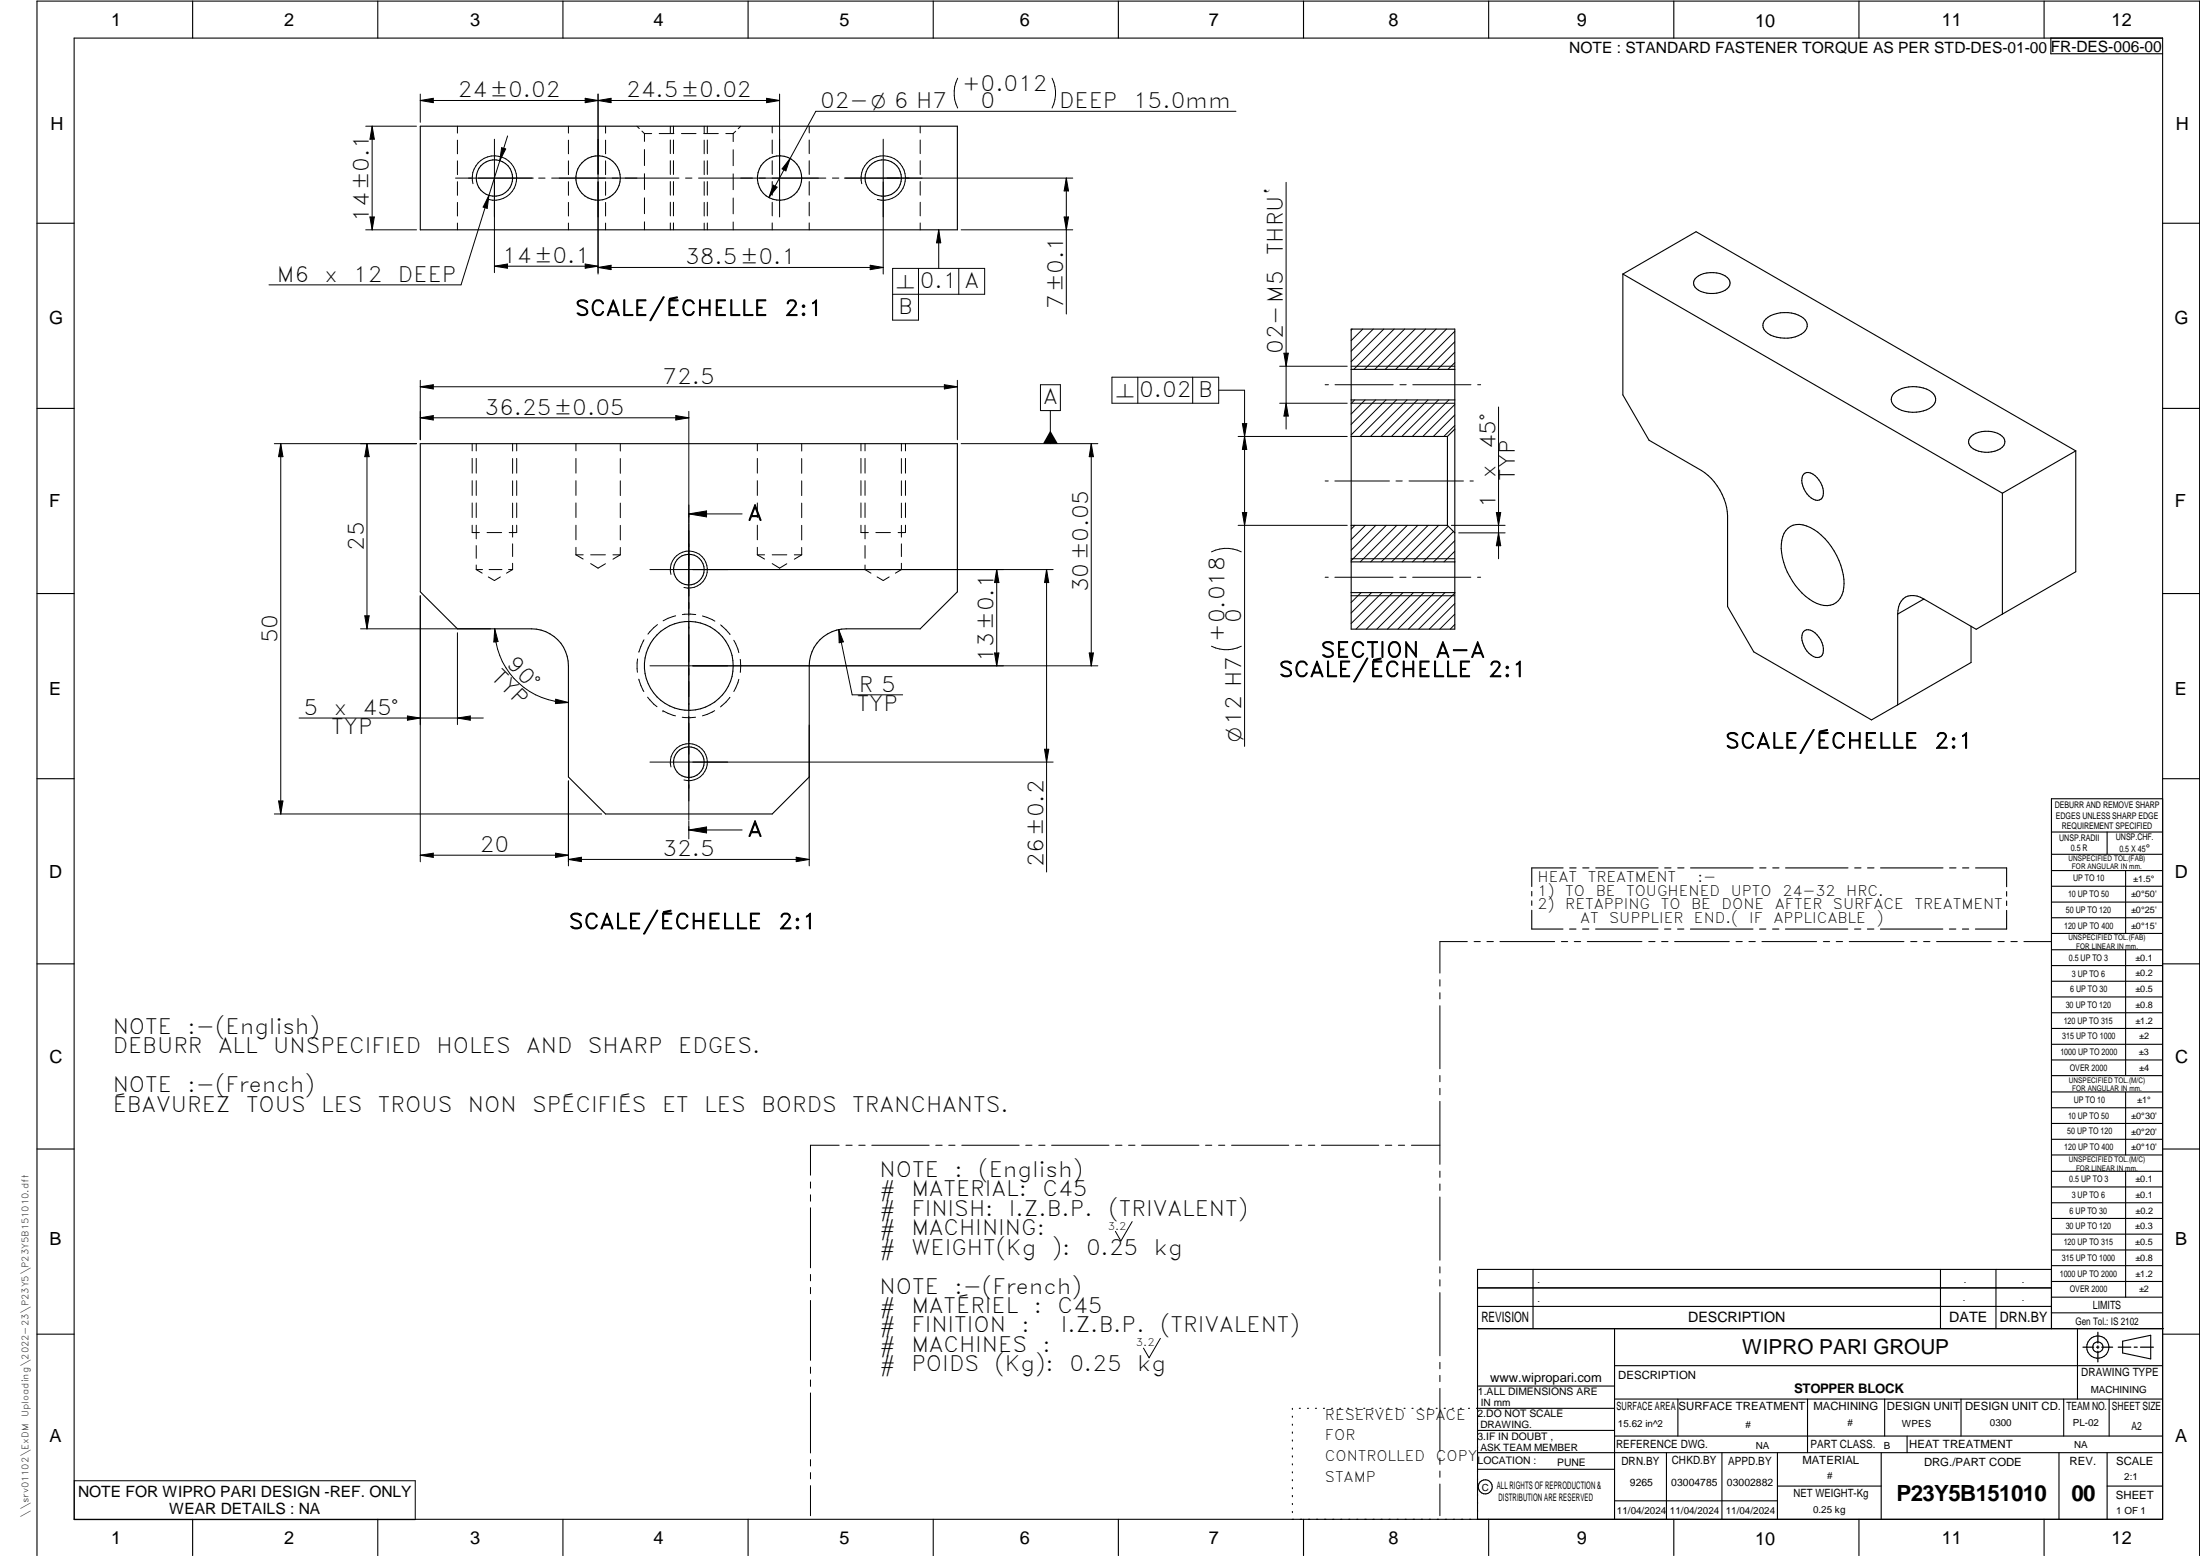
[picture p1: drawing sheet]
<svg xmlns="http://www.w3.org/2000/svg" width="594mm" height="420mm" viewBox="0 0 594 420" stroke-linecap="round" stroke-linejoin="round" font-family="sans-serif">
<g fill="none" stroke="#000" stroke-width=".3">
<path d="M20 10.3h564v400h-564zM52 .3v10M102 .3v10M152 .3v10M202 .3v10M252 .3v10M302 .3v10M352 .3v10M402 .3v10M452 .3v10M502 .3v10M552 .3v10"/>
<path d="M553.8 10.3v4.2h30.2M113.5 34.1h145v28h-145zM10 60.3h10M438.2 74v32.6l7.1 12.3 14.1 8.1a15.7 15.7 0 0 1 7.1 12.3v24.5l7.1 12.2 31.8 18.4 7-4.1M438.2 74l19.8-11.4 102.5 59.2M438.2 74l102.5 59.2M458.1 74.9a7 7 0 0 1 8.7 .5 2.02 2.02 0 0 1-.9 3 7.4 7.4 0 0 1-7.8-.5 1.86 1.86 0 0 1 0-3zM584 60.3h10M364.9 88.9h27.9v81h-27.9zM364.9 99.7h27.9M476.8 86.2a8.5 8.5 0 0 1 10.7 .2 2.44 2.44 0 0 1-1.1 3.9 8.9 8.9 0 0 1-9.6-.8 2.22 2.22 0 0 1 0-3.3zM10 110.3h10"/>
<path d="M113.5 119.8h145v40l-10 10h-20a10 10 0 0 0-10 10v30l-10 10h-45l-10-10v-30a10 10 0 0 0-10-10h-20l-10-10zM364.9 117.9h26M364.9 108h27.9M390.9 117.9v24M392.8 115.9l-1.9 2M511.5 106.2a8.5 8.5 0 0 1 10.7 .2 2.48 2.48 0 0 1-1.2 3.9 8.9 8.9 0 0 1-9.5-.7 2.26 2.26 0 0 1 0-3.4zM532.3 117.8a6.9 6.9 0 0 1 8.8 .5 2.23 2.23 0 0 1-1.7 3.2 6.8 6.8 0 0 1-7.5-1.2 1.81 1.81 0 0 1 .4-2.5zM584 110.3h10M487 128.1a2.2 2.2 0 0 1 3.1 .3 5.6 5.6 0 0 1 2 6 1.93 1.93 0 0 1-3 .1 6 6 0 0 1-2.4-6zM540.7 133.2v32.6M560.5 121.8l-19.8 11.4M560.5 121.8v32.6l-19.8 11.4"/>
<path d="M364.9 151.7h27.9M364.9 141.9h26M390.9 141.9l1.9 2M482.8 142.7a5.1 5.1 0 0 1 6.1-.2 18.2 18.2 0 0 1 9 16.2 4.8 4.8 0 0 1-7.3 4.2 18.2 18.2 0 0 1-9.6-16 6.4 6.4 0 0 1 1.8-4.2zM10 160.3h10M364.9 160h27.9M487 170.5a2.2 2.2 0 0 1 3.1 .4 5.6 5.6 0 0 1 2 6 1.97 1.97 0 0 1-3 0 6 6 0 0 1-2.4-5.9zM512.4 165.8v24.5M519.5 161.8a4.3 4.3 0 0 0-6.5 1.2l-.6 2.8M519.5 161.8l14.1 8.1 7.1-4.1M519.5 161.8l-7.1 4M532.3 169.1v9.8l-19.9 11.4"/>
<path d="M584 160.3h10M10 210.3h10M584 215.7h-30v143.1M584 210.3h10M422.1 234.4h-8.5v5M423.9 234.4h1.7M427.4 234.4h1.7M430.9 234.4h16.9M449.5 234.4h1.7M453 234.4h1.7M456.5 234.4h16.9M475.2 234.4h1.7"/>
<path d="M478.7 234.4h1.7M482.2 234.4h16.8M500.8 234.4h1.7M504.3 234.4h1.7M507.8 234.4h16.9M526.5 234.4h1.7M530 234.4h1.7M533.5 234.4h8.4v5M554 224.7h30M554 230.7h30M554 235.1h30M554 239.3h30"/>
<path d="M569 224.7v6M574 235.1v17M413.6 240.7v1.2M413.6 243.2v1.3M413.6 245.8v5.1h8.5M423.8 250.9h1.8M427.3 250.9h1.7M430.9 250.9h16.8M449.5 250.9h1.7M453 250.9h1.7M456.5 250.9h16.9M475.1 250.9h1.7"/>
<path d="M478.7 250.9h1.6M482.1 250.9h16.9M500.8 250.9h1.7M504.3 250.9h1.7M507.8 250.9h16.8M526.4 250.9h1.7M529.9 250.9h1.7M541.9 245.8v5.1h-8.5M541.9 240.7v1.3M541.9 243.3v1.2M554 243.6h30M554 247.8h30"/>
<path d="M554 252.1h30M554 256.5h30M574 256.5v33.9M10 260.3h10M554 260.7h30M554 265h30M554 269.2h30M554 273.5h30M554 277.7h30M584 260.3h10M554 282h30M554 286.2h30"/>
<path d="M554 290.4h30M554 294.9h30M554 299.1h30M574 294.9v17M10 310.3h10M554 303.4h30M554 307.6h30M554 311.9h30M554 316.3h30M574 316.3v34M584 310.3h10M554 320.5h30"/>
<path d="M554 324.8h30M554 329h30M554 333.2h30M554 337.5h30M399 358.8h185.2M399 352.8h155M399 347.8h155M414 342.8v16M436 358.8v51.5M524 342.8v16M539 342.8v16M554 341.8h30"/>
<path d="M554 346h30M554 350.3h30M554 354.5h30M554 342.8h-155v67.5M561 358.8v19M10 360.3h10M399 374.3h37M436 377.8h148M453.1 377.8v10M488.1 377.8v14.5M508.9 377.8v10M529.5 377.8v10"/>
<path d="M557.3 377.8v10M569.5 377.8v10M573.2 362.2l7.6-1.6v6.3l-7.6-1.6zM584 368.8h-148M584 360.3h10M349 380.3v.3M349 382.4v.3M349 384.6v.3M349 386.7v.3M349 388.8v.3M349 391v.3M349 393.1v.3"/>
<path d="M349 395.3v.3M349 397.4v.3M349 399.5v.3M350.9 380.3h.2M353.1 380.3h.2M355.2 380.3h.3M357.4 380.3h.3M359.6 380.3h.3M361.7 380.3h.3M363.9 380.3h.3M366.1 380.3h.3M368.3 380.3h.2"/>
<path d="M370.4 380.3h.3M372.6 380.3h.3M374.8 380.3h.3M376.9 380.3h.4M379.1 380.3h.3M381.3 380.3h.3M383.4 380.3h.4M385.6 380.3h.3M387.8 380.3h.3M390 380.3h.3M392.2 380.3h.3M394.3 380.3h.3"/>
<path d="M396.5 380.3h.3M398.7 380.3h37.3M399 396.7h37M399 392.3h185M399 386.2h37M436 387.8h148M450 392.3v18M465 392.3v18M480 392.3v18M508 392.3v18M515 387.8v4.5M556 392.3v18"/>
<path d="M569 392.3v18M52 410.3v9.7M102 410.3v9.7M152 410.3v9.7M202 410.3v9.7M252 410.3v9.7M302 410.3v9.7M349 401.7v.3M349 403.8v.4M349 406v.3M349 408.1v.3M352 410.3v9.7"/>
<path d="M402 410.3v9.7M436 405.3h44M452 410.3v9.7M480 401.3h28M502 410.3v9.7M552 410.3v9.7M569 401.3h15M10 420v-419.7h584v419.7"/>
<circle cx="133.5" cy="48.1" r="4.9"/>
<circle cx="161.5" cy="48.1" r="6"/>
<circle cx="210.5" cy="48.1" r="6"/>
<circle cx="238.5" cy="48.1" r="4.9"/>
<circle cx="186" cy="153.8" r="4.1"/>
<circle cx="186" cy="179.8" r="12"/>
<circle cx="186" cy="205.8" r="4.1"/>
<circle cx="566.5" cy="363.7" r="1.39"/>
<circle cx="566.5" cy="363.8" r="3"/>
<circle cx="401.1" cy="401.5" r="1.9"/>
</g>
<g fill="none" stroke="#000" stroke-width=".27">
<path d="M98.8 34.1h13.7M100.5 34.1v28M100.5 34.1l.6 3.5h-1.2zM113.5 25.4v7.6M113.5 27.1h97M113.5 27.1l3.5-.6v1.2zM123.5 34.1v1.8M123.5 37.8v3.7M133.5 37.6v36M135.5 39.9l1.1 .3-1.6 3.2zM137.1 36.7l-5.1 16M153.5 34.1v1.8"/>
<path d="M153.5 37.8v3.7M158 26.5v1.2l7-1.2v1.2zM161.5 25.4v48.6M163.5 34.1v1.8M163.5 37.8v3.7M172 34.1l.6 .6M173.3 35.4l.7 .7M174 36.1h2M174 36.1v2.1M178 36.1h4M181 34.1v1.8M181 37.8v3.7"/>
<path d="M181.9 34.1v1.8M181.9 37.8v3.7M184 36.1h4M190 36.1h4M190.2 34.1v1.8M190.2 37.8v3.7M191 34.1v1.8M191 37.8v3.7M196 36.1h2M198 36.1v2.1M198.7 35.4l-.7 .7M200 34.1l-.7 .7"/>
<path d="M207 26.5l3.5 .6-3.5 .6zM208.5 34.1v1.8M208.5 37.8v3.7M210.5 25.4v33.2M218.5 34.1v1.8M218.5 37.8v3.7M238.5 37.6v36.4M248.5 34.1v1.8M248.5 37.8v3.7M258.6 21.1a9 9 0 0 0 0 8.1M284.1 21.1a9 9 0 0 1 0 8.1M333.7 30.1h-113.4l-12.7 23.2"/>
<path d="M99.9 58.6h1.2l-.6 3.5zM123 48.1h21M123.5 43.4v3.8M123.5 49.1v3.6M123.5 54.7v3.6M127.7 49.6a6 6 0 0 1 5.3-7.5 6 6 0 0 1 6.5 6.5 6 6 0 0 1-7.6 5.2M132 52.7l-7.5 24.2h-51.9M132 52.7l-.4 3.6-1.1-.4zM145.5 48.1h1.7M149 48.1h34.3M153.5 43.4v3.8M153.5 49.1v3.6"/>
<path d="M153.5 54.7v3.6M163.5 43.4v3.8M163.5 49.1v3.6M163.5 54.7v3.6M174 40.4v4.3M174 46.9v4.3M174 53.4v4.3M174 59.9v2.2M181 43.4v3.7M181 49v3.7M181 54.6v3.7M181.9 43.4v3.7"/>
<path d="M181.9 49v3.7M181.9 54.6v3.7M185.1 48.1h1.8M188.6 48.1h34.4M190.2 43.4v3.8M190.2 49.1v3.6M190.2 54.7v3.6M191 43.4v3.7M191 49v3.7M191 54.6v3.7M198 40.4v4.3M198 46.9v4.3"/>
<path d="M198 53.5v4.2M198 59.9v2.2M208.5 43.4v3.7M208.5 49v3.7M208.5 54.6v3.7M208.8 50l1 .5-2.2 2.8zM213.4 42.8l-1.2 3.3-1-.5zM218.5 43.4v3.7M218.5 49v3.7M218.5 54.6v3.7M224.8 48.1h1.7M228 48.1h61.7"/>
<path d="M232.7 49.6a6 6 0 0 1 5.3-7.5 6 6 0 0 1 6.5 6.5 6 6 0 0 1-7.6 5.2M248.5 43.4v3.7M248.5 49v3.7M248.5 54.6v3.7M287.4 58.6h1.1l-.6 3.5zM287.9 48.1l.6 3.5h-1.1zM287.9 48.1v36.7M347.3 49.2v66.7M98.8 62.1h13.7M123.5 60.2v1.9M133.5 71.9l3.5-.6v1.1zM133.5 71.9h28"/>
<path d="M153.5 60.2v1.9M158 71.3l3.5 .6-3.5 .5zM161.5 72.2l3.5-.6v1.2zM161.5 72.2h77M163.5 60.2v1.9M181 60.2v1.9M181.9 60.2v1.9M190.2 60.2v1.9M191 60.2v1.9M208.5 60.2v1.9M218.5 60.2v1.9M235 71.6l3.5 .6-3.5 .6z"/>
<path d="M248 72.5v13.9h-7v-13.9h24.9v7h-24.9M248.5 60.2v1.9M253.5 62.1l.5 3.5h-1.1zM253.5 62.1v10.4M258.9 72.5v7M259.5 62.1h30.2M345.6 98.9h18.2M346.7 95.4h1.2l-.6 3.5zM364.9 98.9h27.9M365.2 88.9l-.3 .3M368 88.9l-3.1 3.1M370.8 88.9l-5.9 5.9"/>
<path d="M373.7 88.9l-8.8 8.8M376.5 88.9l-10.9 10.8M379.3 88.9l-10.9 10.8M382.1 88.9l-10.8 10.8M385 88.9l-10.9 10.8M387.8 88.9l-10.9 10.8M390.6 88.9l-10.9 10.8M392.8 92.3l-7.4 7.4M392.8 95.1l-4.6 4.6M392.8 97.9l-1.8 1.8M392.8 89.5l-10.2 10.2M74.1 119.8h38.4"/>
<path d="M75.8 119.8l.6 3.5h-1.2zM75.8 119.8v100M99.1 119.8v50M99.1 119.8l.6 3.5h-1.2zM113.5 102.7v16M113.5 104.4h145M113.5 112.8h72.5M113.5 112.8l3.5-.6v1.2zM113.5 104.4l3.5-.5v1.1zM127.5 119.8v2M128.6 119.8v2M138.4 119.8v2"/>
<path d="M139.5 119.8v2M155.5 119.8v2M167.5 119.8v2M182.5 112.2l3.5 .6-3.5 .6zM186 111.1v110.3M204.5 119.8v2M216.5 119.8v2M232.5 119.8v2M233.6 119.8v2M243.4 119.8v2M244.5 119.8v2M255 103.9l3.5 .5-3.5 .6z"/>
<path d="M258.5 102.7v16M259.5 119.8h37M281 103.9h5.3v7h-5.3zM283.6 110.9v8.9M294.7 119.8l.6 3.5h-1.2zM294.7 119.8v60M300.3 101.9h28.8v7h-28.8zM307.2 101.9v7M322.1 101.9v7M329.1 105.4h7v96.1M334.3 117.9h29.5M335.5 114.4h1.2l-.6 3.5z"/>
<path d="M336.1 117.9l.6 3.5h-1.2zM345.6 108.9h18.2M347.3 108.9l.6 3.5h-1.2zM357.8 103.9h.9M360.5 103.9h15.7M364.9 108.9h27.9M365.8 108l-.9 1M368.6 108l-3.7 3.8M371.5 108l-6.6 6.6M374.3 108l-9.4 9.4M377.1 108l-9.9 9.9M378 103.9h1.7"/>
<path d="M379.9 108l-9.8 9.9M381.5 103.9h15.7M382.8 108l-9.9 9.9M385.6 108l-9.9 9.9M388.4 108l-9.9 9.9M391.2 108l-9.8 9.9M392.8 112.1l-5.8 5.8M392.8 114.9l-2.9 3M392.8 109.2l-8.6 8.7M399 103.9h.8M404.7 109.9v41M127.5 123.8v4"/>
<path d="M127.5 129.8v4M127.5 135.8v3.9M128.6 123.8v4M128.6 129.8v4M128.6 135.8v3.9M138.4 123.8v4M138.4 129.8v4M138.4 135.8v4M139.5 123.8v4M139.5 129.8v4M139.5 135.8v3.9M155.5 123.8v4"/>
<path d="M155.5 129.8v4M155.5 135.8v3.9M167.5 123.8v4M167.5 129.8v4M167.5 135.8v4M186 138.8h14.4M186 138.8l4.8-.8v1.6zM204.5 123.8v4M204.5 129.8v4M204.5 135.8v3.9M216.5 123.8v4M216.5 129.8v4"/>
<path d="M216.5 135.8v4M232.5 123.8v4M232.5 129.8v4M232.5 135.8v3.9M233.6 123.8v4M233.6 129.8v4M233.6 135.8v3.9M243.4 123.8v4M243.4 129.8v4M243.4 135.8v4M244.5 123.8v4M244.5 129.8v4"/>
<path d="M244.5 135.8v3.9M335.5 138.4h1.2l-.6 3.5zM357.8 129.9h.9M360.5 129.9h14.7M377 129.9h1.7M380.5 129.9h14.7M397 129.9h.8M404.1 138.4h1.2l-.6 3.5zM127.5 141.8v2h1.9M128.6 153.8h1.7M128.6 147.3v3.4M128.6 152.6v1.2"/>
<path d="M128.6 141.8v3.7M128.6 153.8l1.6 1M131.5 143.8h4M131.9 155.8l1.6 1 1.6-1M132.1 153.8h3.4M137.3 153.8h1.1M138.4 146.9v3.4M138.4 152.1v1.7M138.4 153.8l-1.6 1M138.4 141.9v3.1M139.5 141.8v2h-2M155.5 149.8h2"/>
<path d="M155.5 141.8v4M155.5 147.8v2M155.5 149.8l2 1.2M159.5 149.8h4M159.5 152.2l2 1.2 2-1.2M165.5 149.8h2M167.5 141.9v3.9M167.5 147.8v2M167.5 149.8l-2 1.2M175.5 153.8h108.9M181.2 155.1a5 5 0 0 1 4.4-6.3 5 5 0 0 1 5.4 5.4 5 5 0 0 1-6.3 4.4M204.5 141.8v4"/>
<path d="M204.5 147.8v2M204.5 149.8l2 1.2M204.5 149.8h2M208.5 152.2l2 1.2 2-1.2M208.5 149.8h4M214.5 149.8h2M216.5 141.9v3.9M216.5 147.8v2M216.5 149.8l-2 1.2M232.5 141.8v2h2M233.6 141.8v3.7M233.6 147.3v3.4"/>
<path d="M233.6 152.6v1.2l1.6 1M236.5 143.8h3.9M236.8 155.8l1.7 1 1.6-1M243.4 141.9v3.1M243.4 146.9v3.4M243.4 152.1v1.7l-1.6 1M244.5 141.8v2h-2M269.1 153.8l.6 3.5h-1.1zM269.1 153.8v26M282.6 153.8l.6 3.5h-1.1zM282.6 153.8v81.7M334.3 141.9h29.5"/>
<path d="M335.2 149a9 9 0 0 0-8.1 0M357.8 155.9h.9M360.5 155.9h15.7M364.9 150.9h27.9M365.9 141.9l-1 1M368.7 141.9l-3.8 3.8M371.5 141.9l-6.6 6.6M374.3 141.9l-9.4 9.5M377.2 141.9l-9.9 9.8M378 155.9h1.7M380 141.9l-9.8 9.8M381.5 155.9h15.7"/>
<path d="M382.9 141.9l-9.9 9.8M385.6 141.9l-9.8 9.8M388.5 141.9l-9.9 9.8M391.1 142.1l-9.6 9.6M391.9 141.9h14.5M392.5 143.5l-8.2 8.2M392.8 146l-5.7 5.7M392.8 148.8l-2.9 2.9M392.8 151.7h.1M393.9 143.9h12.5M399 155.9h.8M404.7 143.9l.6 3.5h-1.2z"/>
<path d="M97.4 169.8h35.1M98.5 166.3h1.2l-.6 3.5zM113.5 160.9v71.8M123.5 170.9v24.8M133.6 169.8l.9 3.4-1.2 .2zM133.6 169.8a19.9 19.9 0 0 0 19.9 19.9M172.2 177.9l-.1 3.6M173.9 172.8l-1.4 3.3M175.5 179.8h121M177.5 168.7l-2.5 2.5M182.4 166.3l-2 .7-1.3 .6M184.3 165.9h3.6"/>
<path d="M189.7 166.3l3.3 1.4M194.6 168.7l2.5 2.6M198.2 172.9l1.3 3.3M199.9 178.1v3.5M226.5 170l3.6 17.6h13.6M226.5 170l1.2 3.3-1.1 .3zM268.6 176.3h1.1l-.6 3.5zM294.1 176.3h1.2l-.6 3.5zM335.2 174.5a9 9 0 0 1-8.1 0M364.9 160.9h27.9M367.5 160l-2.6 2.7M370.4 160l-5.5 5.5"/>
<path d="M373.2 160l-8.3 8.4M376 160l-9.8 9.9M378.8 160l-9.8 9.9M381.7 160l-9.9 9.9M384.5 160l-9.9 9.9M387.3 160l-9.8 9.9M390.2 160l-9.9 9.9M392.8 160.1l-9.7 9.8M392.8 163l-6.9 6.9M392.8 165.8l-4 4.1M392.8 168.6l-1.2 1.3M80.8 193.9h49.7"/>
<path d="M110 193.3l3.5 .6-3.5 .6zM123.5 193.9l3.5-.6v1.2zM150.1 188.8l3.4 .9-3.5 .3zM172.5 183.4l1.4 3.3M174.9 188.3l2.5 2.5M179 191.9l3.4 1.4M179 191.9h.1M184.2 193.7h3.6M193 191.9l-3.3 1.4M197.1 188.3l-1.1 1.3-1.4 1.3M199.5 183.4l-1.3 3.3M218.5 195.8v38"/>
<path d="M74.1 219.8h88.4M75.2 216.3h1.2l-.6 3.5zM153.5 210.9v22.9M175.5 205.8h108.9M181.2 207.1a5 5 0 0 1 4.4-6.3 5 5 0 0 1 5.4 5.4 5 5 0 0 1-6.3 4.4M282.1 202.3h1.1l-.6 3.5zM113.5 230.9h40M113.5 230.9l3.5-.5v1.1zM150 230.4l3.5 .5-3.5 .6zM153.5 232.1l3.5-.6v1.2zM153.5 232.1h65M186 224.1l4.8-.8v1.6z"/>
<path d="M186 221.7v4.8M186 224.1h14.4M215 231.5l3.5 .6-3.5 .6zM396.2 254.3h-7.4v8.5M398.1 254.3h1.6M401.5 254.3h1.8M405 254.3h14.8M421.6 254.3h1.7M425.1 254.3h1.7M428.6 254.3h14.8M445.2 254.3h1.7M448.7 254.3h1.7"/>
<path d="M452.2 254.3h14.8M468.8 254.3h1.7M472.3 254.3h1.7M475.8 254.3h14.8M492.4 254.3h1.7M495.8 254.3h1.8M499.4 254.3h14.7M516 254.3h1.6M519.4 254.3h1.8M522.9 254.3h14.8M539.5 254.3h1.7M543 254.3h1.7"/>
<path d="M546.5 254.3h7.4M388.8 264.5v1.8M388.8 268.1v1.6M388.8 271.6v17M388.8 290.4v1.7M388.8 293.9v1.7M388.8 297.4v17M218.9 319.2v1.6M226.6 309.2h-7.7v8.1M228.4 309.2h1.7M231.9 309.2h1.7M235.4 309.2h15.5"/>
<path d="M252.7 309.2h1.7M256.2 309.2h1.7M259.7 309.2h15.5M277 309.2h1.7M280.5 309.2h1.7M284 309.2h15.5M301.2 309.2h1.8M304.8 309.2h1.7M308.3 309.2h15.5M325.5 309.2h1.7M329.1 309.2h1.6M332.6 309.2h15.4"/>
<path d="M349.8 309.2h1.7M353.3 309.2h1.7M356.8 309.2h15.5M374.1 309.2h1.7M377.6 309.2h1.7M381.1 309.2h7.7M388.8 316.2v1.7M388.8 319.7v1.7M218.9 322.6v1.8M218.9 326.1v16.2M305.7 329.9l-3 5.2-1.5-2.6M388.8 323.2v17.1"/>
<path d="M218.9 344.1v1.8M218.9 347.6v1.7M218.9 351.2v16.1M388.8 342.1v1.6M388.8 345.6v1.7M388.8 349v17.1M218.9 369.1v1.7M218.9 372.6v1.8M218.9 376.1v16.2M313.3 361.4l-3 5.2-1.5-2.6M388.8 367.9v1.7M388.8 371.4v1.7"/>
<path d="M388.8 374.9v17M20.1 399.8h92v10.5h-92zM218.9 394.1v1.8M218.9 397.6v1.7M388.8 393.7v1.7M388.8 397.2v1.7M218.9 401.2v8.1M388.8 400.7v8.6"/>
</g>
<path d="M566.5 359.7v3M562.5 363.8h2.9M566.1 363.8h.7M566.5 363.4v.7M566.5 364.9v2.8M567.6 363.8h2.9M572 363.8h3.4M576.3 363.8h.8M578 363.8h3.5" fill="none" stroke="#000" stroke-width=".34"/>
<g fill="#000">
<path d="M100.5 34.1l.6 3.5h-1.2zM113.5 27.1l3.5-.6v1.2zM135.5 39.9l1.1 .3-1.6 3.2zM158 26.5l3.5 .6-3.5 .6zM161.5 27.1l3.5-.6v1.2zM207 26.5l3.5 .6-3.5 .6zM99.9 58.6h1.2l-.6 3.5zM132 52.7l-.4 3.6-1.1-.4zM208.8 50l1 .5-2.2 2.8zM213.4 42.8l-1.2 3.3-1-.5zM287.9 48.1l.6 3.5h-1.1zM287.4 58.6h1.1l-.6 3.5z"/>
<path d="M133.5 71.9l3.5-.6v1.1zM158 71.3l3.5 .6-3.5 .5zM161.5 72.2l3.5-.6v1.2zM235 71.6l3.5 .6-3.5 .6zM253.5 62.1l.5 3.5h-1.1zM346.7 95.4h1.2l-.6 3.5zM113.5 104.4l3.5-.5v1.1zM113.5 112.8l3.5-.6v1.2zM182.5 112.2l3.5 .6-3.5 .6zM255 103.9l3.5 .5-3.5 .6zM283.6 116.3l2.1 3.5h-4.1zM335.5 114.4h1.2l-.6 3.5z"/>
<path d="M347.3 108.9l.6 3.5h-1.2zM75.8 119.8l.6 3.5h-1.2zM99.1 119.8l.6 3.5h-1.2zM186 138.8l4.8-.8v1.6zM294.7 119.8l.6 3.5h-1.2zM336.1 117.9l.6 3.5h-1.2zM335.5 138.4h1.2l-.6 3.5zM404.1 138.4h1.2l-.6 3.5zM269.1 153.8l.6 3.5h-1.1zM282.6 153.8l.6 3.5h-1.1zM404.7 143.9l.6 3.5h-1.2zM98.5 166.3h1.2l-.6 3.5z"/>
<path d="M133.6 169.8l.9 3.4-1.2 .2zM226.5 170l1.2 3.3-1.1 .3zM268.6 176.3h1.1l-.6 3.5zM294.1 176.3h1.2l-.6 3.5zM110 193.3l3.5 .6-3.5 .6zM123.5 193.9l3.5-.6v1.2zM150.1 188.8l3.4 .9-3.5 .3zM75.2 216.3h1.2l-.6 3.5zM282.1 202.3h1.1l-.6 3.5zM113.5 230.9l3.5-.5v1.1zM150 230.4l3.5 .5-3.5 .6zM153.5 232.1l3.5-.6v1.2z"/>
<path d="M186 224.1l4.8-.8v1.6zM215 231.5l3.5 .6-3.5 .6z"/>
</g>
<g font-size="6">
<text x="512.1" y="405.2">P23Y5B151010</text>
<text x="559.4" y="405.2">00</text>
</g>
<g font-size="5.7">
<text x="123.6" y="26.2">24±0.02</text>
<text x="169.1" y="26.2">24.5±0.02</text>
<text x="221.5" y="29.2">02-O 6 H7</text>
<text x="259.8" y="24.6">+0.012</text>
<text x="264.8" y="29.2">0</text>
<text x="286" y="29.2">DEEP</text>
<text x="306" y="29.2">15.0mm</text>
<text x="99.6" y="59.9" transform="rotate(-90 99.6 59.9)">14±0.1</text>
<text x="135.6" y="71">14±0.1</text>
<text x="185" y="71.4">38.5±0.1</text>
<text x="346.4" y="68.9" transform="rotate(-90 346.4 68.9)">THRU`</text>
<text x="74.8" y="76">M6</text>
<text x="87.6" y="76">x</text>
<text x="95.4" y="76">12</text>
<text x="107.5" y="76">DEEP</text>
<text x="248.4" y="77.7">0.1 A</text>
<text x="287.1" y="83.6" transform="rotate(-90 287.1 83.6)">7±0.1</text>
<text x="155.3" y="85.2">SCALE/ÉCHELLE</text>
<text x="211.8" y="85.2">2:1</text>
<text x="242.6" y="84.7">B</text>
<text x="346.4" y="95.5" transform="rotate(-90 346.4 95.5)">02-M5</text>
<text x="178.9" y="103.6">72.5</text>
<text x="307.6" y="107.1">0.02 B</text>
<text x="130.8" y="111.9">36.25±0.05</text>
<text x="281.7" y="109.1">A</text>
<text x="403.8" y="121.3" transform="rotate(-90 403.8 121.3)">45°</text>
<text x="403.8" y="129.1" transform="rotate(-90 403.8 129.1)">x</text>
<text x="409.1" y="129.8" transform="rotate(-90 409.1 129.8)">TYP</text>
<text x="403.8" y="137.2" transform="rotate(-90 403.8 137.2)">1</text>
<text x="201.9" y="140.5">A</text>
<text x="98.2" y="148.8" transform="rotate(-90 98.2 148.8)">25</text>
<text x="293.8" y="159.9" transform="rotate(-90 293.8 159.9)">30±0.05</text>
<text x="75" y="173.7" transform="rotate(-90 75 173.7)">50</text>
<text x="330.7" y="173.3" transform="rotate(-90 330.7 173.3)">+0.018</text>
<text x="335.2" y="168.3" transform="rotate(-90 335.2 168.3)">0</text>
<text x="136.5" y="179.7" transform="rotate(45 136.5 179.7)">90°</text>
<text x="268.3" y="178.6" transform="rotate(-90 268.3 178.6)">13±0.1</text>
<text x="356.6" y="177.5">SECTION</text>
<text x="387.6" y="177.5">A-A</text>
<text x="132.4" y="183" transform="rotate(45 132.4 183)">TYP</text>
<text x="345.3" y="182.8">SCALE/ÉCHELLE</text>
<text x="401.8" y="182.8">2:1</text>
<text x="231.3" y="192">TYP</text>
<text x="231.9" y="186.7">R 5</text>
<text x="82" y="193">5</text>
<text x="90.1" y="193">x</text>
<text x="97.9" y="193">45°</text>
<text x="89.4" y="198.3">TYP</text>
<text x="465.8" y="202.1">SCALE/ÉCHELLE</text>
<text x="522.4" y="202.1">2:1</text>
<text x="201.9" y="225.8">A</text>
<text x="129.6" y="230.1">20</text>
<text x="178.9" y="231.2">32.5</text>
<text x="281.8" y="234.2" transform="rotate(-90 281.8 234.2)">26±0.2</text>
<text x="153.6" y="250.8">SCALE/ÉCHELLE</text>
<text x="210.2" y="250.8">2:1</text>
<text x="30.4" y="279.1">NOTE</text>
<text x="50.6" y="279.1">:-(English)</text>
<text x="30.4" y="284.4">DEBURR</text>
<text x="58.9" y="284.4">ALL</text>
<text x="73.8" y="284.4">UNSPECIFIED</text>
<text x="117.9" y="284.4">HOLES</text>
<text x="142.1" y="284.4">AND</text>
<text x="158.8" y="284.4">SHARP</text>
<text x="183.1" y="284.4">EDGES.</text>
<text x="30.4" y="294.9">NOTE</text>
<text x="50.6" y="294.9">:-(French)</text>
<text x="30.4" y="300.1">ÉBAVUREZ</text>
<text x="66.4" y="300.1">TOUS</text>
<text x="86.7" y="300.1">LES</text>
<text x="102.1" y="300.1">TROUS</text>
<text x="126.3" y="300.1">NON</text>
<text x="143.7" y="300.1">SPÉCIFIÉS</text>
<text x="178.8" y="300.1">ET</text>
<text x="190.2" y="300.1">LES</text>
<text x="205.5" y="300.1">BORDS</text>
<text x="230.2" y="300.1">TRANCHANTS.</text>
<text x="237.5" y="317.8">NOTE</text>
<text x="257.7" y="317.8">:</text>
<text x="264.1" y="317.8">(English)</text>
<text x="237.5" y="323">#</text>
<text x="246.1" y="323">MATERIAL:</text>
<text x="281.5" y="323">C45</text>
<text x="237.5" y="328.3">#</text>
<text x="246.1" y="328.3">FINISH:</text>
<text x="272.4" y="328.3">I.Z.B.P.</text>
<text x="299.3" y="328.3">(TRIVALENT)</text>
<text x="237.5" y="333.5">#</text>
<text x="246.1" y="333.5">MACHINING:</text>
<text x="237.5" y="338.8">#</text>
<text x="246.1" y="338.8">WEIGHT(Kg</text>
<text x="284" y="338.8">):</text>
<text x="293.3" y="338.8">0.25</text>
<text x="311.6" y="338.8">kg</text>
<text x="237.5" y="349.3">NOTE</text>
<text x="257.7" y="349.3">:-(French)</text>
<text x="237.5" y="354.5">#</text>
<text x="237.5" y="359.8">#</text>
<text x="246.1" y="354.5">MATÉRIEL</text>
<text x="246.1" y="359.8">FINITION</text>
<text x="275.8" y="359.8">:</text>
<text x="279.2" y="354.5">:</text>
<text x="285.6" y="354.5">C45</text>
<text x="286.4" y="359.8">I.Z.B.P.</text>
<text x="313.3" y="359.8">(TRIVALENT)</text>
<text x="237.5" y="365">#</text>
<text x="246.1" y="365">MACHINES</text>
<text x="281.5" y="365">:</text>
<text x="237.5" y="370.3">#</text>
<text x="246.1" y="370.3">POIDS</text>
<text x="268.5" y="370.3">(Kg):</text>
<text x="288.8" y="370.3">0.25</text>
<text x="307.1" y="370.3">kg</text>
</g>
<text font-size="5.6" x="470.5" y="365.5">WIPRO PARI GROUP</text>
<g font-size="5.4">
<text x="242.1" y="77.7">n</text>
<text x="301.4" y="107.1">n</text>
<text x="335.2" y="200.4" transform="rotate(-90 335.2 200.4)">O12 H7</text>
</g>
<g font-size="4.9">
<text x="30" y="6.9">1</text>
<text x="76.7" y="6.9">2</text>
<text x="127" y="6.9">3</text>
<text x="176.5" y="6.9">4</text>
<text x="226.7" y="6.9">5</text>
<text x="275.4" y="6.9">6</text>
<text x="326.4" y="6.9">7</text>
<text x="375" y="6.9">8</text>
<text x="425.8" y="6.9">9</text>
<text x="473.9" y="7.3">10</text>
<text x="524.3" y="6.9">11</text>
<text x="570.2" y="6.9">12</text>
<text x="13.6" y="35.1">H</text>
<text x="587.6" y="35.1">H</text>
<text x="13.2" y="87.5">G</text>
<text x="587.2" y="87.5">G</text>
<text x="13.2" y="137">F</text>
<text x="587.2" y="137">F</text>
<text x="13.2" y="187.6">E</text>
<text x="587.2" y="187.6">E</text>
<text x="13.2" y="237">D</text>
<text x="587.2" y="237">D</text>
<text x="13.4" y="287.1">C</text>
<text x="587.4" y="287.1">C</text>
<text x="13.4" y="336.2">B</text>
<text x="587.4" y="336.2">B</text>
<text x="13.4" y="389.3">A</text>
<text x="587.4" y="389.3">A</text>
<text x="30" y="416.9">1</text>
<text x="76.7" y="416.9">2</text>
<text x="127" y="416.9">3</text>
<text x="176.5" y="416.9">4</text>
<text x="226.7" y="416.9">5</text>
<text x="275.4" y="416.9">6</text>
<text x="326.4" y="416.9">7</text>
<text x="375" y="416.9">8</text>
<text x="425.8" y="416.9">9</text>
<text x="473.9" y="417.3">10</text>
<text x="524.3" y="416.9">11</text>
<text x="570.2" y="416.9">12</text>
</g>
<g font-size="4.2">
<text x="423.7" y="14.3">NOTE : STANDARD FASTENER TORQUE AS PER STD-DES-01-00</text>
<text x="553.8" y="14">FR-DES-006-00</text>
<text x="21.1" y="404.3">NOTE FOR WIPRO PARI DESIGN -REF. ONLY</text>
<text x="45.7" y="408.8">WEAR DETAILS : NA</text>
</g>
<g font-size="3.9">
<text x="415.2" y="238.3">HEAT</text>
<text x="428.7" y="238.3">TREATMENT</text>
<text x="458.4" y="238.3">:-</text>
<text x="415.2" y="241.9">1)</text>
<text x="415.2" y="245.5">2)</text>
<text x="422.7" y="241.9">TO</text>
<text x="422.7" y="245.5">RETAPPING</text>
<text x="430.9" y="241.9">BE</text>
<text x="439.1" y="241.9">TOUGHENED</text>
<text x="448.5" y="245.5">TO</text>
<text x="456.7" y="245.5">BE</text>
<text x="464.9" y="245.5">DONE</text>
<text x="467.4" y="241.9">UPTO</text>
<text x="479.3" y="245.5">AFTER</text>
<text x="481.3" y="241.9">24-32</text>
<text x="495" y="245.5">SURFACE</text>
<text x="498.6" y="241.9">HRC.</text>
<text x="517" y="245.5">TREATMENT</text>
<text x="426.7" y="249.1">AT</text>
<text x="434.5" y="249.1">SUPPLIER</text>
<text x="457.4" y="249.1">END.(</text>
<text x="472.3" y="249.1">IF</text>
<text x="478.9" y="249.1">APPLICABLE</text>
<text x="506.7" y="249.1">)</text>
<text x="400" y="357.1">REVISION</text>
<text x="455.9" y="357.1">DESCRIPTION</text>
<text x="526.4" y="357.1">DATE</text>
<text x="540" y="357.1">DRN.BY</text>
<text x="357.8" y="383.3">RESERVED</text>
<text x="382.3" y="383.3">SPACE</text>
<text x="357.8" y="388.9">FOR</text>
<text x="357.8" y="394.5">CONTROLLED</text>
<text x="387.8" y="394.5">COPY</text>
<text x="357.8" y="400">STAMP</text>
</g>
<text font-size="3.6" x="484.5" y="376.1">STOPPER BLOCK</text>
<text font-size="3.5" x="402.4" y="373.3">www.wipropari.com</text>
<g font-size="3.1">
<text x="565.1" y="353.5">LIMITS</text>
<text x="562" y="371.7">DRAWING TYPE</text>
<text x="437" y="372.3">DESCRIPTION</text>
<text x="436.5" y="380.8">SURFACE AREA</text>
<text x="453.3" y="380.8">SURFACE TREATMENT</text>
<text x="489.7" y="380.8">MACHINING</text>
<text x="509.5" y="380.8">DESIGN UNIT</text>
<text x="530.6" y="380.8">DESIGN UNIT CD.</text>
<text x="558" y="380.6">TEAM NO.</text>
<text x="570.3" y="380.7">SHEET SIZE</text>
<text x="575.6" y="386.1">A2</text>
<text x="436.4" y="391.1">REFERENCE DWG.</text>
<text x="437.8" y="395.5">DRN.BY</text>
<text x="451.4" y="395.4">CHKD.BY</text>
<text x="466.6" y="395.5">APPD.BY</text>
<text x="486.7" y="395.4">MATERIAL</text>
<text x="488.9" y="390.9">PART CLASS.</text>
<text x="515.6" y="390.9">HEAT TREATMENT</text>
<text x="519.6" y="395.9">DRG./PART CODE</text>
<text x="558.9" y="395.5">REV.</text>
<text x="571.4" y="395.6">SCALE</text>
<text x="484.3" y="404.2">NET WEIGHT-Kg</text>
<text x="571.4" y="404.7">SHEET</text>
</g>
<text font-size="3" x="579.5" y="230.1">°</text>
<g font-size="2.8">
<text x="299.1" y="332.1">3.2</text>
<text x="560.4" y="357.7">Gen Tol.: IS 2102</text>
<text x="306.7" y="363.6">3.2</text>
<text x="399.1" y="376.6">1.ALL DIMENSIONS ARE</text>
<text x="399" y="382.7">2.DO NOT SCALE</text>
<text x="399" y="388.7">3.IF IN DOUBT ,</text>
<text x="399" y="395.4">LOCATION :</text>
<text x="420.5" y="396">PUNE</text>
<text x="404.2" y="402">ALL RIGHTS OF REPRODUCTION &amp;</text>
<text x="440.1" y="401.2">9265</text>
<text x="451.3" y="401.2">03004785</text>
<text x="466.3" y="401.2">03002882</text>
<text x="404.7" y="405.4">DISTRIBUTION ARE RESERVED</text>
</g>
<g font-size="2.7">
<text x="564.6" y="376.2">MACHINING</text>
<text x="399.9" y="379.7">IN mm</text>
<text x="399.7" y="385.7">DRAWING.</text>
<text x="436.9" y="385.4">15.62 in^2</text>
<text x="471.4" y="385.5">#</text>
<text x="498.9" y="385">#</text>
<text x="513.6" y="385.3">WPES</text>
<text x="537.3" y="385.1">0300</text>
<text x="559.7" y="385.1">PL-02</text>
<text x="399.7" y="391.8">ASK TEAM MEMBER</text>
<text x="474.1" y="391.2">NA</text>
<text x="508.7" y="391.2">B</text>
<text x="560.1" y="391.1">NA</text>
<text x="493.4" y="399.5">#</text>
<text x="573.6" y="399.7">2:1</text>
<text x="400.1" y="402.5">C</text>
<text x="436.6" y="408.7">11/04/2024</text>
<text x="450.9" y="408.8">11/04/2024</text>
<text x="466" y="408.9">11/04/2024</text>
<text x="489.6" y="408.5">0.25 kg</text>
<text x="571.4" y="408.7">1 OF 1</text>
</g>
<g font-size="2.5">
<text x="554.9" y="218.3">DEBURR AND REMOVE SHARP</text>
<text x="555.2" y="221">EDGES UNLESS SHARP EDGE</text>
<text x="556.1" y="227.1">UNSP.RADII</text>
<text x="556.8" y="223.8">REQUIREMENT SPECIFIED</text>
<text x="571.4" y="226.9">UNSP.CHF.</text>
<text x="559.2" y="229.9">0.5 R</text>
<text x="572.3" y="230.1">0.5 X 45</text>
<text x="559.8" y="238">UP TO 10</text>
<text x="576.1" y="238.1">±1.5°</text>
<text x="558.5" y="242.2">10 UP TO 50</text>
<text x="575.5" y="242.3">±0°50'</text>
<text x="557.4" y="250.7">120 UP TO 400</text>
<text x="557.9" y="246.5">50 UP TO 120</text>
<text x="575.5" y="250.7">±0°15'</text>
<text x="575.5" y="246.5">±0°25'</text>
<text x="558.7" y="259.4">0.5 UP TO 3</text>
<text x="559.5" y="263.7">3 UP TO 6</text>
<text x="576.6" y="263.6">±0.2</text>
<text x="576.6" y="259.4">±0.1</text>
<text x="559" y="267.9">6 UP TO 30</text>
<text x="576.6" y="267.9">±0.5</text>
<text x="557.8" y="272.2">30 UP TO 120</text>
<text x="576.6" y="272.2">±0.8</text>
<text x="556.9" y="280.7">315 UP TO 1000</text>
<text x="557.3" y="276.4">120 UP TO 315</text>
<text x="576.6" y="276.4">±1.2</text>
<text x="577.7" y="280.7">±2</text>
<text x="556.4" y="284.9">1000 UP TO 2000</text>
<text x="577.6" y="284.9">±3</text>
<text x="558.9" y="289.2">OVER 2000</text>
<text x="577.7" y="289.3">±4</text>
<text x="560" y="297.9">UP TO 10</text>
<text x="577.1" y="297.9">±1°</text>
<text x="558.5" y="302.1">10 UP TO 50</text>
<text x="575.5" y="302.1">±0°30'</text>
<text x="557.4" y="310.6">120 UP TO 400</text>
<text x="558.2" y="306.3">50 UP TO 120</text>
<text x="575.5" y="310.6">±0°10'</text>
<text x="575.5" y="306.4">±0°20'</text>
<text x="558.8" y="319.2">0.5 UP TO 3</text>
<text x="559.4" y="323.4">3 UP TO 6</text>
<text x="576.6" y="319.2">±0.1</text>
<text x="576.6" y="323.5">±0.1</text>
<text x="558.9" y="327.7">6 UP TO 30</text>
<text x="576.7" y="327.7">±0.2</text>
<text x="557.8" y="332">30 UP TO 120</text>
<text x="576.6" y="332">±0.3</text>
<text x="556.8" y="340.5">315 UP TO 1000</text>
<text x="557.3" y="336.3">120 UP TO 315</text>
<text x="576.6" y="336.3">±0.5</text>
<text x="576.6" y="340.5">±0.8</text>
<text x="415.2" y="346.4">.</text>
<text x="530.3" y="346.5">.</text>
<text x="545.9" y="346.4">.</text>
<text x="556.2" y="344.7">1000 UP TO 2000</text>
<text x="576.6" y="344.7">±1.2</text>
<text x="415.2" y="351.5">.</text>
<text x="530" y="351.3">.</text>
<text x="545.9" y="351.4">.</text>
<text x="558.9" y="349">OVER 2000</text>
<text x="577.6" y="349">±2</text>
</g>
<g font-size="2.4">
<text x="7.7" y="382.7" transform="rotate(-90 7.7 382.7)">Uploading\2022-23\P23Y5\P23Y5B151010.dft</text>
<text x="7.7" y="409.8" transform="rotate(-90 7.7 409.8)">\\srv01102\ExDM</text>
</g>
<g font-size="2.1">
<text x="558.5" y="232.4">UNSPECIFIED TOL.(FAB)</text>
<text x="559.5" y="234.7">FOR ANGULAR IN mm.</text>
<text x="558.6" y="253.9">UNSPECIFIED TOL.(FAB)</text>
<text x="560.7" y="256.3">FOR LINEAR IN mm.</text>
<text x="558.7" y="292.3">UNSPECIFIED TOL.(M/C)</text>
<text x="559.6" y="294.7">FOR ANGULAR IN mm.</text>
<text x="558.7" y="313.7">UNSPECIFIED TOL.(M/C)</text>
<text x="560.6" y="316.1">FOR LINEAR IN mm.</text>
</g>
</svg>
